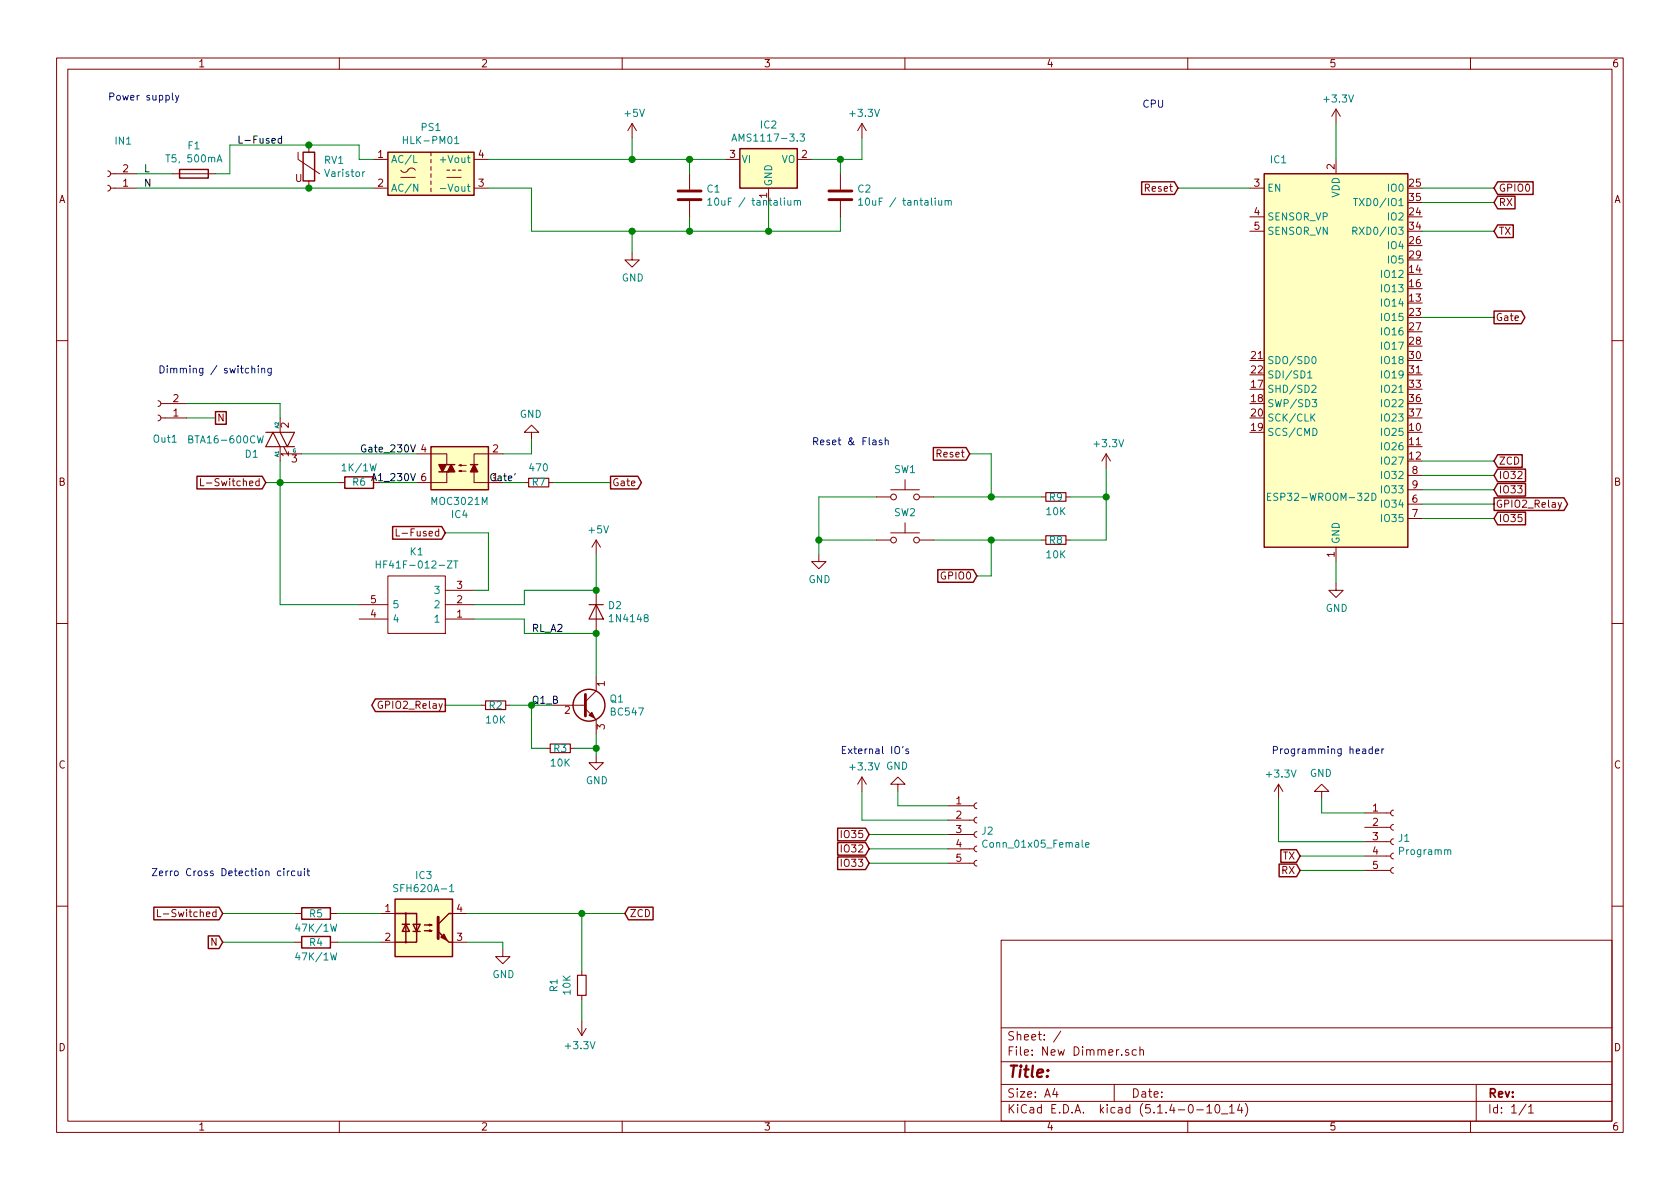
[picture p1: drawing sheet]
<svg xmlns="http://www.w3.org/2000/svg" width="297mm" height="210mm" viewBox="0 0 297 210" stroke-linecap="round" stroke-linejoin="round" font-family="sans-serif">
<g fill="none" stroke="#840000" stroke-width=".18">
<path d="M10 10.3h277v189.9h-277zM12 12.2h273v186.1h-273zM60 10.3v1.9M110 10.3v1.9M160 10.3v1.9M210 10.3v1.9M236.2 19.3v2.5M236.2 19.3l-.7 1.3M236.2 19.3l.8 1.3M260 10.3v1.9M19 30.2l.4 .1 .2 .3-.2 .5-.4 .1M19 32.8l.4 .1 .2 .3-.2 .4-.4 .2"/>
<path d="M19.6 33.3h4.5M19.6 30.7h4.5M30.5 30.7h7.6M52.7 26.9v1.3l3.8 2.5M54.6 25.6v1.3M54.6 32v1.3M66 33.3h2.6M66 28.2h2.6M70.9 30.1a.81 .81 0 0 0 .8 .3 .81 .81 0 0 0 .6-.5 .73 .73 0 0 1 1.1 .2M70.9 31.4h2.5M76.2 26.9v.7M76.2 28.2v.6"/>
<path d="M76.2 29.5v.6M76.2 30.7v.7M76.2 32v.6M76.2 33.3v.6M79 31.4h2.5M79 30.1h.5M80 30.1h.5M81 30.1h.5M83.8 33.3h2.6M83.8 28.2h2.6M111.8 21.8l-.8 1.3M111.8 21.8v2.6"/>
<path d="M111.8 21.8l.7 1.3M121.9 30.7v2.8M121.9 35.6v2.7M128.3 28.2h2.5M135.9 33.3v2.5M141 28.2h2.5M148.6 30.7v2.8M148.6 35.6v2.7M152.4 21.8l-.8 1.3M152.4 21.8v2.6M152.4 21.8l.8 1.3M221 33.3h2.5"/>
<path d="M221 38.3h2.5M236.2 28.2v2.5M111.8 44.7v1.3h1.2l-1.2 1.2-1.3-1.2h1.3M221 40.9h2.5M10 60.2h2M27.9 70.9l.4 .1 .1 .3-.1 .4-.4 .2M27.9 73.4l.4 .1 .1 .3-.1 .4-.4 .2M28.4 71.4h4.6M28.4 73.9h4.6M49.5 73.9v2.5M49.5 79v2.5M50.2 79l.6 1.3h2.5"/>
<path d="M94 76.4h1.2l-1.2-1.2-1.3 1.2h1.3v1.3M285 60.2h2M35.5 84.6v1.3h.6M59.7 85.3h1.3M70.1 93.5v1.3h.6M73.7 80.3h5.3v1.9M79 83.4v1.9h-5.3M81.2 82.3l.3 .1v-.2l-.3 .1h1.2M81.2 83.3l.3 .1v-.2l-.3 .1h1.2M83.8 83.4v1.9h5.1M88.9 80.3h-5.1v1.9M92.7 85.3h.8"/>
<path d="M97 85.3h.8M105.4 95.5v2.5M105.4 95.5l-.8 1.3M105.4 95.5l.8 1.3M144.8 98v1.3h1.2l-1.2 1.3-1.3-1.3h1.3M154.9 95.5h2.6M154.9 87.9h2.6M157.5 86.6h5.1M157.5 94.2h5.1M160 84.8v1.8M160 92.5v1.7M162.6 95.5h2.5"/>
<path d="M162.6 87.9h2.5M184.1 95.5h.8M184.1 87.9h.8M188.5 95.5h.7M188.5 87.9h.7M195.6 80.3l-.8 1.2M195.6 80.3v2.5M195.6 80.3l.7 1.2M236.2 96.8v2.5M248.9 89.1h2.6M248.9 91.7h2.6M248.9 84.1h2.6"/>
<path d="M248.9 86.6h2.6M276.1 88.9l-.4 1.1-.2 .1M10 110.3h2M63.5 109.5h5.1M63.5 106.9h5.1M68.6 101.8h10.1v10.2h-10.1zM78.7 109.5h5.1M78.7 106.9h5.1M78.7 104.4h5.1M105.4 104.4v7.6M105.4 119.6v2.6l-1.9 1.9M236.2 103.1v1.3h1.3l-1.3 1.3-1.3-1.3h1.3"/>
<path d="M285 110.3h2M85.1 124.7h.8M89.4 124.7h.8M96.5 132.3h.8M97.8 124.7h5.7M100.8 132.3h.8M103.5 125.3l1.9 1.9v2.6M105.4 133.6v1.3h1.3l-1.3 1.2-1.3-1.2h1.3M152.4 137.4v2.5M152.4 137.4l-.8 1.3M152.4 137.4l.8 1.3M158.7 138.7h1.3l-1.3-1.3-1.2 1.3h1.2v1.2"/>
<path d="M226.1 138.7l-.8 1.2M226.1 138.7v2.5M226.1 138.7l.7 1.2M233.7 139.9h1.2l-1.2-1.2-1.3 1.2h1.3v1.3M167.6 152.6h4.6M167.6 150.1h4.6M167.6 147.6h4.6M167.6 145h4.6M167.6 142.5h4.6M172.7 152.1l-.3 .1-.2 .4 .1 .4 .4 .2M172.7 149.6l-.3 .1-.2 .3 .1 .4 .4 .2M172.7 147.1l-.3 .1-.2 .3 .1 .4 .4 .2"/>
<path d="M172.7 144.5l-.3 .1-.2 .4 .1 .3 .4 .2M172.7 142l-.3 .1-.2 .3 .1 .4 .4 .2M241.3 153.9h4.6M241.3 151.4h4.6M241.3 148.8h4.6M241.3 146.3h4.6M241.3 143.8h4.6M246.4 153.4l-.3 .1-.2 .3 .1 .4 .4 .2M246.4 150.9l-.3 .1-.2 .3 .1 .4 .4 .2M246.4 148.3l-.3 .1-.2 .4 .1 .3 .4 .2M246.4 145.8l-.3 .1-.2 .3 .1 .4 .4 .2M246.4 143.3l-.3 .1-.2 .3 .1 .4 .4 .2"/>
<path d="M10 160.2h2M27.8 160.8v1.3h.6M52.1 161.5h1.2M52.1 166.6h1.2M58.4 161.5h1.3M58.4 166.6h1.3M67.3 161.5h2.5M67.3 166.6h2.5M80 161.5h2.5M80 166.6h2.5M88.9 167.9v1.3h1.3l-1.3 1.2-1.3-1.2h1.3M102.9 171.7v.8"/>
<path d="M102.9 176v.8M177 166.3h108v32h-108zM285 160.2h2M60 198.3v1.9M102.1 181.9l.8 1.2M102.9 180.6v2.5M103.6 181.9l-.7 1.2M110 198.3v1.9M160 198.3v1.9M177 194.8h108M177 191.8h108M177 187.8h108"/>
<path d="M177 181.8h108M186.5 192.5l-.4 1h1M186.8 193v1M187.6 182.3l-1.3 2M197 191.8v3M199.5 185.7l-.3-.1-.2 .2 .1 .2 .4 .2v.3h-.5M200.9 185.7l-.4-.1-.3 .3 .1 .6 .2 .1 .4-.1M201.5 185.7l.3-.1 .3 .1 .1 .9M201.5 185.1v1.5M210 198.3v1.9M211.6 196.3h1.2M213.4 195.8l.4-.5v1.5"/>
<path d="M213.4 196.8h.8M215 195.4l.3-.1a.94 .94 0 0 1 0 1.5 .8 .8 0 0 1-.6-.6 .8 .8 0 0 1 .3-.8zM216 197h1.1M217.4 195.8l.4-.5v1.5M217.4 196.8h.8M219.2 195.2l-.4 1.1h.9M219.5 195.8v1M220.2 195.1a1.71 1.71 0 0 1 0 2.3M260 198.3v1.9M261 191.8v6.5M269.8 195.2l-1.2 2M270.3 195.8l.4-.5v1.5"/>
<path d="M270.3 196.8h.8"/>
<circle cx="158" cy="87.9" r=".51"/>
<circle cx="158" cy="95.5" r=".51"/>
<circle cx="162.1" cy="87.9" r=".51"/>
<circle cx="162.1" cy="95.5" r=".51"/>
<circle cx="71.8" cy="166.6" r=".13"/>
<circle cx="71.8" cy="161.5" r=".13"/>
</g>
<g fill="#ffffc2" stroke="#ffffc2" stroke-width=".18">
<path d="M69.8 159h10.2v10.2h-10.2z"/>
<path d="M76.2 79h10.2v7.6h-10.2z"/>
<path d="M223.5 30.7h25.4v66.1h-25.4z"/>
<path d="M68.6 26.9h15.2v7.6h-15.2z"/>
<path d="M130.8 26.3h10.2v7h-10.2z"/>
</g>
<g fill="none" stroke="#840000" stroke-width=".25">
<path d="M31.7 30h5.1v1.5h-5.1zM53.6 26.9h2v5.1h-2zM68.6 26.9h15.2v7.6h-15.2zM130.8 26.3h10.2v7h-10.2zM201.9 32.2h5.7l.7 1.1-.7 1.1h-5.7zM223.5 30.7h25.4v66.1h-25.4zM264.8 32.2h6.3v2.2h-6.3l-.6-1.1zM264.8 39.8h2.8v2.2h-2.8l-.6-1.1zM264.8 34.7h3.1v2.2h-3.1l-.6-1.1zM264.2 55h4.8l.6 1.1-.6 1.1h-4.8zM76.2 79h10.2v7.6h-10.2zM165 79.1h5.8l.6 1.2-.6 1.1h-5.8z"/>
<path d="M34.8 84.2h11.6l.6 1.1-.6 1.2h-11.6zM61 84.3h5v2.1h-5zM69.4 93.1h8.7l.6 1.1-.6 1.1h-8.7zM77.6 83.4h1.8M78.6 82.2h1.8M83.2 82.2h1.3M107.9 84.2h4.9l.6 1.1-.6 1.2h-4.9zM264.2 88h12.3l.7 1.1-.7 1.2h-12.3zM264.8 85.5h4.9v2.2h-4.9l-.6-1.1zM264.8 83h4.9v2.2h-4.9l-.6-1.1zM264.8 80.4h4.3v2.2h-4.3l-.6-1.1zM264.8 90.6h4.9v2.2h-4.9l-.6-1.1z"/>
<path d="M165.8 100.7h6.3l.6 1.1-.6 1.2h-6.3zM66.4 123.6h12.3v2.2h-12.3l-.7-1.1zM69.8 159h10.2v10.2h-10.2zM148.1 151.5h4.9l.7 1.1-.7 1.2h-4.9zM148.1 149h4.9l.7 1.1-.7 1.1h-4.9zM148.1 146.5h4.9l.7 1.1-.7 1.1h-4.9zM226.2 152.8h3l.7 1.1-.7 1.1h-3zM226.5 150.3h2.7l.7 1.1-.7 1.1h-2.7zM27.2 160.4h11.5l.7 1.1-.7 1.2h-11.5zM36.8 165.5h1.9l.7 1.1-.7 1.1h-1.9zM53.3 160.5h5.1v2.1h-5.1zM53.3 165.6h5.1v2h-5.1z"/>
<path d="M69.8 161.5h2v5.1h-2M71.1 163.4h1.3M71.8 161.5h1.9v5.1h-1.9M71.8 163.4l.6 1.3h-1.3zM73 163.4h1.3l-.6 1.3zM73 164.7h1.3M75.1 164.6h1.2l-.4 .1v-.2l.4 .1M75.1 163.6h1.2l-.4 .1v-.3l.4 .2M77.5 164.7l1.9 1.9h.6M80 161.5h-.6l-1.9 1.9M111.1 160.4h4.4v2.3h-4.4l-.6-1.2z"/>
<circle cx="104.1" cy="124.7" r="2.82"/>
</g>
<path d="M119.9 35.3h4.1M119.9 33.8h4.1M146.6 35.3h4M146.6 33.8h4M103.5 122.8v3.8M77.5 162.2v3.8" fill="none" stroke="#840000" stroke-width=".51"/>
<g fill="#840000" stroke="#840000" stroke-width=".25">
<path d="M78 165.7l.5-.5 .5 1z"/>
<path d="M83.8 82.2l.7 1.2h-1.3z"/>
<path d="M79.8 82.2l.6 1.2h-1.3z"/>
<path d="M77.6 82.2h1.3l-.7 1.2z"/>
</g>
<g fill="none" stroke="#008484" stroke-width=".18">
<path d="M38.4 28.6l.4-1.2 .4 1.2M64.5 30.4h-.3l-.1 .2M73.2 27.5v1.2h.5M73.9 32.6v1.2l-.7-1.2v1.2M77.9 33.3h.9M80.4 24.5l.3-.4v1.3M80.4 25.4h.7M125.1 35.4l.4-.4v1.3M125.1 36.3h.8M129.4 25l.4-1.3 .5 1.3M129.5 24.6h.6M140.4 35.6l.2-.1h.3l.1 .8"/>
<path d="M140.4 35.5v.8M141 35.6l.2-.1h.3v.8M141.5 23.7h.7l-.4 .5 .4 .1v.4l-.2 .3-.5-.2M151.8 35.4l.4-.4v1.3M151.8 36.3h.7M167.1 35.6l.2-.1h.3l.1 .8M167.1 35.5v.8M167.7 35.6l.1-.1h.3l.1 .8M239.3 35.1h.7M239.7 35.1v1.3M239.2 40.8h.6l.1-.2v-.3l-.2-.1h-.5v1.2M239.5 40.8l.4 .6"/>
<path d="M33.4 77.7l.5-.1 .2-.2-.1-.2-.6-.1v1.2h.5l.2-.1v-.3l-.3-.2M45.5 77.1l.3 1.2 .2-.9 .3 .9 .3-1.2M231.2 65.9l.4-.3v1.2M231.2 66.8h.8M232 68.2l.4-.1 .3 .4-.8 .9h.8M232 73.8l.5 .7M232 70.7h.8l-.4 .4 .3 .2v.6h-.5l-.2-.1M232.1 63.2l.2-.2a.67 .67 0 0 1 .4 .7 .67 .67 0 0 1-.4 .6l-.3-.2v-.3zM232.1 75.7a.64 .64 0 0 1 .8 .7 .64 .64 0 0 1-.8 .6zM232.5 73.2l-.7 .7M66.5 99.2v1.3M66.5 99.8h.7"/>
<path d="M67.2 99.2v1.3M80.2 99.2h.8M80.6 99.2v1.3M224.1 87.8h.4M224.7 87.2h-.6v1.3h.6M242.6 87.2a.64 .64 0 0 1 .7 .7 .64 .64 0 0 1-.7 .6zM70.3 156.5l-.5-.1-.2 .1v.4l.6 .2 .1 .3-.2 .3-.5-.1M79.5 156.8l.4-.4v1.3M79.5 157.7h.7M174.5 148.7a.6 .6 0 0 0-.8 .4 .6 .6 0 0 0 .6 .7l.2-.1M191.9 149.4l.7-.1-.1-.3h-.4l-.2 .2 .1 .6h.5M256 150.4l.2-.1h.3v.8"/>
</g>
<path d="M47 76.4h5.1l-1.3 2.6-1.3-2.6M49.5 79l-1.2-2.6-1.3 2.6h5.1M93.5 84.6h3.5v1.5h-3.5zM184.9 94.7h3.6v1.6h-3.6zM184.9 87.1h3.6v1.5h-3.6zM104.1 106.9h2.6M105.4 106.9l1.3 2.6h-2.6zM85.9 123.9h3.5v1.6h-3.5zM97.3 131.6h3.5v1.5h-3.5zM102.1 172.5h1.5v3.5h-1.5z" fill="none" stroke="#840000" stroke-width=".2"/>
<path d="M104.6 126l.6 1-1.1-.5z" fill="#840000" stroke="#840000" stroke-width=".18"/>
<g fill="none" stroke="#008400" stroke-width=".18">
<path d="M24.1 33.3h41.9M24.1 30.7h6.4M66 28.2h-2.5v-2.6h-22.9v5.1h-2.5M86.4 33.3h7.6v7.6h54.6v-2.6M86.4 28.2h41.9M111.8 24.4v3.8M121.9 28.2v2.5M121.9 38.3v2.6M135.9 35.8v5.1M148.6 28.2v2.5M152.4 24.4v3.8h-8.9M208.3 33.3h12.7"/>
<path d="M236.2 21.8v6.4M251.5 35.8h12.7M251.5 33.3h12.7M111.8 40.9v3.8M251.5 40.9h12.7M251.5 56.1h12.7M33 73.9h5.1M33 71.4h16.5v2.5M94 77.7v2.6h-5.1M47 85.3h12.7M49.5 81.5v25.4h14M53.3 80.3h20.4"/>
<path d="M67.3 85.3h6.4M78.7 94.2h7.7v10.2h-2.6M88.9 85.3h3.8M97.8 85.3h10.1M105.4 98v6.4h-12.7v2.5h-8.9M144.8 95.5h10.1M154.9 87.9h-10.1v10.1M165.1 87.9h19M165.1 95.5h19M171.4 80.3h3.9v7.6M175.3 95.5v6.3h-2.6M189.2 87.9h6.4"/>
<path d="M195.6 82.8v12.7h-6.4M236.2 99.3v3.8M251.5 81.5h12.7M251.5 89.1h12.7M251.5 91.7h12.7M251.5 84.1h12.7M251.5 86.6h12.7M83.8 109.5h8.9v2.5h12.7v7.6M78.7 124.7h6.4M90.2 124.7h7.6M94 124.7v7.6h2.5M101.6 132.3h3.8"/>
<path d="M105.4 129.8v3.8M152.4 139.9v5.1h15.2M158.7 139.9v2.6h8.9M153.7 147.6h13.9M153.7 150.1h13.9M153.7 152.6h13.9M226.1 141.2v7.6h15.2M229.9 151.4h11.4M229.9 153.9h11.4M233.7 141.2v2.6h7.6M39.4 161.5h12.7M39.4 166.6h12.7"/>
<path d="M59.7 161.5h7.6M59.7 166.6h7.6M82.5 161.5h28M82.5 166.6h6.4v1.3M102.9 161.5v10.2M102.9 176.8v3.8"/>
</g>
<path d="M49.8 24.5h-.4l-.2 .2 .1 .6h.5M49.8 24v1.3M64.6 78.7a.59 .59 0 0 0-.7 .6 .59 .59 0 0 0 .7 .6l.1-.5h-.3" fill="none" stroke="#000" stroke-width=".18"/>
<g fill="none" stroke="#0000c2" stroke-width=".18">
<path d="M30.5 16.4v1.1l.2 .2M31 16.9l.3 .8M31.6 16.9l-.4 1.1-.2 .1M44.5 65.2l.2-.1 .3 .1 .1 .8M44.5 64.7v1.3M45.7 64.7v.1M45.7 65.1v.9M46.3 65.2l.2-.1 .3 .1v.8M46.3 65.1v.9M48 65.1l-.1 1.2-.2 .1-.3-.1M48 65.2l-.4-.1-.3 .2 .2 .6h.5M155.9 77.9l-.3-.1-.2 .2 .1 .2 .4 .1v.3h-.5"/>
<path d="M156.5 77.9l.2-.1 .3 .1v.8M156.5 77.4v1.3M158.3 132.2a.45 .45 0 0 1 .7 0 .88 .88 0 0 1-.3 1.1l-.3-.1a1.07 1.07 0 0 1-.1-1zM159.7 132l-.2 .3M160.6 132.5l-.3-.1-.2 .2 .1 .2 .4 .1v.3h-.5M242.6 132.5l-.3-.1-.3 .3 .1 .5h.5M242.6 132v1.3M243.2 132.8l.6-.1-.1-.2-.3-.1-.2 .2v.6h.5M244.3 132.4v.9M244.7 132.4l-.4 .3M50.2 153.6v.1M50.2 154v.9"/>
<path d="M50.8 154v.9M51.2 154l-.4 .2M52.1 154.1l-.3-.1-.3 .2 .1 .6h.5M52.7 154v.8l.3 .1 .2-.2M53.2 154v.9M53.8 153.6v.1M53.8 154v.9M54.3 154h.4M54.4 153.6v1.1l.3 .2"/>
</g>
<g fill="#008400" stroke="#008400" stroke-width=".25">
<circle cx="105.4" cy="104.4" r=".51"/>
<circle cx="105.4" cy="112" r=".51"/>
<circle cx="144.8" cy="95.5" r=".51"/>
<circle cx="54.6" cy="25.6" r=".51"/>
<circle cx="111.8" cy="28.2" r=".51"/>
<circle cx="121.9" cy="28.2" r=".51"/>
<circle cx="195.6" cy="87.9" r=".51"/>
<circle cx="111.8" cy="40.9" r=".51"/>
<circle cx="121.9" cy="40.9" r=".51"/>
<circle cx="102.9" cy="161.5" r=".51"/>
<circle cx="175.3" cy="87.9" r=".51"/>
<circle cx="175.3" cy="95.5" r=".51"/>
<circle cx="148.6" cy="28.2" r=".51"/>
<circle cx="49.5" cy="85.3" r=".51"/>
<circle cx="54.6" cy="33.3" r=".51"/>
<circle cx="105.4" cy="132.3" r=".51"/>
<circle cx="135.9" cy="40.9" r=".51"/>
</g>
<text font-size="2.8" fill="#840000" x="178" y="190.5">Title:</text>
<g font-size="2.1" fill="#840000">
<text x="178" y="184">Sheet: /</text>
<text x="178" y="186.7">File: New Dimmer.sch</text>
<text x="178" y="196.9">KiCad E.D.A. kicad (5.1.4-0-10_14)</text>
<text x="178" y="194.1">Size: A4</text>
<text x="200" y="194.1">Date:</text>
<text x="263" y="194.1">Rev:</text>
<text x="263" y="196.9">Id: 1/1</text>
</g>
<g font-size="1.8" fill="#840000">
<text x="35" y="11.9">1</text>
<text x="85" y="11.9">2</text>
<text x="135" y="11.9">3</text>
<text x="185" y="11.9">4</text>
<text x="235" y="11.9">5</text>
<text x="285" y="11.9">6</text>
<text x="66.8" y="27.9">1</text>
<text x="84.6" y="27.9">4</text>
<text x="129.1" y="27.9">3</text>
<text x="141.8" y="27.9">2</text>
<text x="236" y="29.9" transform="rotate(-90 236 29.9)">2</text>
<text x="10.4" y="35.9">A</text>
<text x="21.7" y="33">1</text>
<text x="21.7" y="30.5">2</text>
<text x="52.2" y="32.2">U</text>
<text x="66.8" y="33">2</text>
<text x="84.6" y="33">3</text>
<text x="135.6" y="35" transform="rotate(-90 135.6 35)">1</text>
<text x="202.7" y="33.9">Reset</text>
<text x="221.8" y="33">3</text>
<text x="249.2" y="33">25</text>
<text x="249.2" y="35.6">35</text>
<text x="264.9" y="33.9">GPIO0</text>
<text x="285.4" y="35.9">A</text>
<text x="221.8" y="38.1">4</text>
<text x="221.8" y="40.6">5</text>
<text x="249.2" y="38.1">24</text>
<text x="249.2" y="40.6">34</text>
<text x="264.9" y="41.5">TX</text>
<text x="264.9" y="36.4">RX</text>
<text x="249.2" y="43.2">26</text>
<text x="249.2" y="45.7">29</text>
<text x="249.2" y="53.3">13</text>
<text x="249.2" y="48.3">14</text>
<text x="249.2" y="50.8">16</text>
<text x="249.2" y="55.9">23</text>
<text x="249.2" y="58.4">27</text>
<text x="264.4" y="56.8">Gate</text>
<text x="221.3" y="63.5">21</text>
<text x="249.2" y="61">28</text>
<text x="249.2" y="63.5">30</text>
<text x="30.6" y="71.1">2</text>
<text x="221.3" y="68.6">17</text>
<text x="221.3" y="71.1">18</text>
<text x="221.3" y="66">22</text>
<text x="249.2" y="66">31</text>
<text x="249.2" y="68.6">33</text>
<text x="249.2" y="71.1">36</text>
<text x="30.6" y="73.7">1</text>
<text x="38.4" y="74.5">N</text>
<text x="51.1" y="75.7" transform="rotate(-90 51.1 75.7)">2</text>
<text x="221.3" y="76.2">19</text>
<text x="221.3" y="73.7">20</text>
<text x="249.2" y="76.2">10</text>
<text x="249.2" y="73.7">37</text>
<text x="51.1" y="80.7" transform="rotate(-90 51.1 80.7)">1</text>
<text x="51.6" y="81.8">3</text>
<text x="87.1" y="80">2</text>
<text x="165.8" y="80.9">Reset</text>
<text x="249.2" y="78.7">11</text>
<text x="249.2" y="81.3">12</text>
<text x="249.7" y="83.8">8</text>
<text x="264.9" y="82.2">ZCD</text>
<text x="10.4" y="85.9">B</text>
<text x="36.8" y="86">L-Switched</text>
<text x="108.2" y="86">Gate</text>
<text x="249.7" y="88.9">6</text>
<text x="249.7" y="86.4">9</text>
<text x="264.4" y="89.8">GPIO2_Relay</text>
<text x="264.9" y="87.2">IO33</text>
<text x="264.9" y="84.7">IO32</text>
<text x="285.4" y="85.9">B</text>
<text x="71.1" y="94.9">L-Fused</text>
<text x="249.7" y="91.4">7</text>
<text x="264.9" y="92.3">IO35</text>
<text x="236" y="98.5" transform="rotate(-90 236 98.5)">1</text>
<text x="65.6" y="106.7">5</text>
<text x="80.8" y="106.7">2</text>
<text x="80.8" y="104.1">3</text>
<text x="166.5" y="102.5">GPIO0</text>
<text x="65.6" y="109.2">4</text>
<text x="80.8" y="109.2">1</text>
<text x="67.4" y="125.3">GPIO2_Relay</text>
<text x="106.9" y="121.4" transform="rotate(-90 106.9 121.4)">1</text>
<text x="99.8" y="126.2">2</text>
<text x="106.9" y="129" transform="rotate(-90 106.9 129)">3</text>
<text x="10.4" y="135.9">C</text>
<text x="285.4" y="135.9">C</text>
<text x="169.1" y="142.2">1</text>
<text x="242.7" y="143.5">1</text>
<text x="149" y="148.2">IO35</text>
<text x="169.1" y="144.8">2</text>
<text x="169.1" y="147.3">3</text>
<text x="169.1" y="149.9">4</text>
<text x="242.7" y="146">2</text>
<text x="242.7" y="148.6">3</text>
<text x="149" y="153.3">IO33</text>
<text x="149" y="150.7">IO32</text>
<text x="169.1" y="152.4">5</text>
<text x="226.6" y="154.6">RX</text>
<text x="226.8" y="152">TX</text>
<text x="242.7" y="151.1">4</text>
<text x="242.7" y="153.7">5</text>
<text x="68.1" y="161.3">1</text>
<text x="80.8" y="161.3">4</text>
<text x="29.2" y="162.2">L-Switched</text>
<text x="37.3" y="167.3">N</text>
<text x="68.1" y="166.4">2</text>
<text x="80.8" y="166.4">3</text>
<text x="111.3" y="162.2">ZCD</text>
<text x="10.4" y="185.9">D</text>
<text x="285.4" y="185.9">D</text>
<text x="35" y="199.9">1</text>
<text x="85" y="199.9">2</text>
<text x="135" y="199.9">3</text>
<text x="185" y="199.9">4</text>
<text x="235" y="199.9">5</text>
<text x="285" y="199.9">6</text>
</g>
<g font-size="1.8" fill="#0000c2">
<text x="19" y="17.8">Power supply</text>
<text x="201.9" y="19">CPU</text>
<text x="27.9" y="66">Dimming / switching</text>
<text x="143.5" y="78.7">Reset &amp; Flash</text>
<text x="148.6" y="133.3">External IOs</text>
<text x="224.8" y="133.3">Programming header</text>
<text x="26.7" y="154.9">Zerro Cross Detection circuit</text>
</g>
<g font-size="1.8" fill="#008484">
<text x="74.5" y="23.2">PS1</text>
<text x="110.5" y="20.7">+5V</text>
<text x="134.5" y="22.7">IC2</text>
<text x="150.4" y="20.7">+3.3V</text>
<text x="234.3" y="18.1">+3.3V</text>
<text x="20.4" y="25.6">IN1</text>
<text x="29.9" y="28.7">T5, 500mA</text>
<text x="33.3" y="26.4">F1</text>
<text x="57.4" y="29">RV1</text>
<text x="69.1" y="28.8">AC/L</text>
<text x="71.8" y="25.5">HLK-PM01</text>
<text x="78.4" y="28.8">+Vout</text>
<text x="130.4" y="25">AMS1117-3.3</text>
<text x="131.1" y="28.8">VI</text>
<text x="138.2" y="28.8">VO</text>
<text x="224.7" y="28.9">IC1</text>
<text x="57.6" y="31.3">Varistor</text>
<text x="69.1" y="33.9">AC/N</text>
<text x="78.8" y="33.9">-Vout</text>
<text x="125" y="34.1">C1</text>
<text x="136.5" y="33" transform="rotate(-90 136.5 33)">GND</text>
<text x="151.7" y="34.1">C2</text>
<text x="224" y="33.9">EN</text>
<text x="236.9" y="35" transform="rotate(-90 236.9 35)">VDD</text>
<text x="245.6" y="33.9">IO0</text>
<text x="126.6" y="36.4">10uF / tantalium</text>
<text x="153.3" y="36.4">10uF / tantalium</text>
<text x="224" y="39">SENSOR_VP</text>
<text x="224" y="41.5">SENSOR_VN</text>
<text x="240.4" y="41.5">RXD0/IO3</text>
<text x="240.5" y="36.4">TXD0/IO1</text>
<text x="245.6" y="39">IO2</text>
<text x="245.6" y="44.1">IO4</text>
<text x="245.6" y="46.6">IO5</text>
<text x="109.9" y="49.8">GND</text>
<text x="244.6" y="49.1">IO12</text>
<text x="244.6" y="51.7">IO13</text>
<text x="244.6" y="54.2">IO14</text>
<text x="244.6" y="56.8">IO15</text>
<text x="244.6" y="59.3">IO16</text>
<text x="224" y="64.4">SDO/SD0</text>
<text x="244.6" y="61.8">IO17</text>
<text x="244.6" y="64.4">IO18</text>
<text x="224" y="69.5">SHD/SD2</text>
<text x="224" y="66.9">SDI/SD1</text>
<text x="244.6" y="66.9">IO19</text>
<text x="244.6" y="69.5">IO21</text>
<text x="91.9" y="73.9">GND</text>
<text x="224" y="72">SWP/SD3</text>
<text x="224" y="77.1">SCS/CMD</text>
<text x="224" y="74.5">SCK/CLK</text>
<text x="244.6" y="77.1">IO25</text>
<text x="244.6" y="72">IO22</text>
<text x="244.6" y="74.5">IO23</text>
<text x="27.2" y="78.3">Out1</text>
<text x="33.9" y="78.4">BTA16-600CW</text>
<text x="43.4" y="80.9">D1</text>
<text x="60.8" y="83.4">1K/1W</text>
<text x="93.8" y="83.4">470</text>
<text x="158.1" y="83.7">SW1</text>
<text x="193.6" y="79.1">+3.3V</text>
<text x="244.6" y="79.6">IO26</text>
<text x="244.6" y="82.2">IO27</text>
<text x="62.4" y="85.9">R6</text>
<text x="76.5" y="89.3">MOC3021M</text>
<text x="94.1" y="85.9">R7</text>
<text x="185.6" y="88.6">R9</text>
<text x="225.1" y="88.6">ESP32-WROOM-32D</text>
<text x="244.6" y="89.8">IO34</text>
<text x="244.6" y="84.7">IO32</text>
<text x="244.6" y="87.2">IO33</text>
<text x="79.9" y="91.6">IC4</text>
<text x="104.2" y="94.3">+5V</text>
<text x="158.1" y="91.3">SW2</text>
<text x="185.1" y="91.1">10K</text>
<text x="244.6" y="92.3">IO35</text>
<text x="67.8" y="100.5">HF41F-012-ZT</text>
<text x="72.5" y="98.2">K1</text>
<text x="185.1" y="98.7">10K</text>
<text x="185.6" y="96.2">R8</text>
<text x="236.9" y="96.3" transform="rotate(-90 236.9 96.3)">GND</text>
<text x="69.3" y="107.6">5</text>
<text x="77" y="107.6">2</text>
<text x="77" y="105">3</text>
<text x="107.6" y="107.7">D2</text>
<text x="143" y="103.1">GND</text>
<text x="69.3" y="110.1">4</text>
<text x="77" y="110.1">1</text>
<text x="108.1" y="110">1N4148</text>
<text x="234.4" y="108.2">GND</text>
<text x="86.5" y="125.4">R2</text>
<text x="107.9" y="124.2">Q1</text>
<text x="86" y="127.9">10K</text>
<text x="108.1" y="126.5">BC547</text>
<text x="97.4" y="135.6">10K</text>
<text x="97.9" y="133">R3</text>
<text x="150.4" y="136.2">+3.3V</text>
<text x="156.7" y="136.1">GND</text>
<text x="224.1" y="137.5">+3.3V</text>
<text x="231.6" y="137.4">GND</text>
<text x="103.6" y="138.7">GND</text>
<text x="173.6" y="147.6">J2</text>
<text x="174.4" y="149.9">Conn_01x05_Female</text>
<text x="247.3" y="148.9">J1</text>
<text x="73.6" y="155.4">IC3</text>
<text x="247.6" y="151.2">Programm</text>
<text x="70.3" y="157.8">SFH620A-1</text>
<text x="52.7" y="164.8">47K/1W</text>
<text x="54.8" y="162.2">R5</text>
<text x="54.8" y="167.3">R4</text>
<text x="52.7" y="169.8">47K/1W</text>
<text x="87.1" y="173">GND</text>
<text x="98.6" y="175.4" transform="rotate(-90 98.6 175.4)">R1</text>
<text x="100.9" y="175.8" transform="rotate(-90 100.9 175.8)">10K</text>
<text x="100.2" y="185.5">+3.3V</text>
</g>
<g font-size="1.8">
<text x="41.9" y="25.4">L-Fused</text>
<text x="25.4" y="33">N</text>
<text x="25.4" y="30.5">L</text>
<text x="64.6" y="80">Gate_230V 4</text>
<text x="66.3" y="85.1">A1_230V 6</text>
<text x="87.1" y="85.1">Gate'</text>
<text x="87.1" y="85.1">1</text>
<text x="94" y="111.8">RL_A2</text>
</g>
<text font-size="1.8" fill="#008400" x="94" y="124.5">Q1_B</text>
<g font-size=".9" fill="#008484">
<text x="49.3" y="75.7" transform="rotate(-90 49.3 75.7)">A2</text>
<text x="49.3" y="80.8" transform="rotate(-90 49.3 80.8)">A1</text>
<text x="51.7" y="80">G</text>
</g>
</svg>
